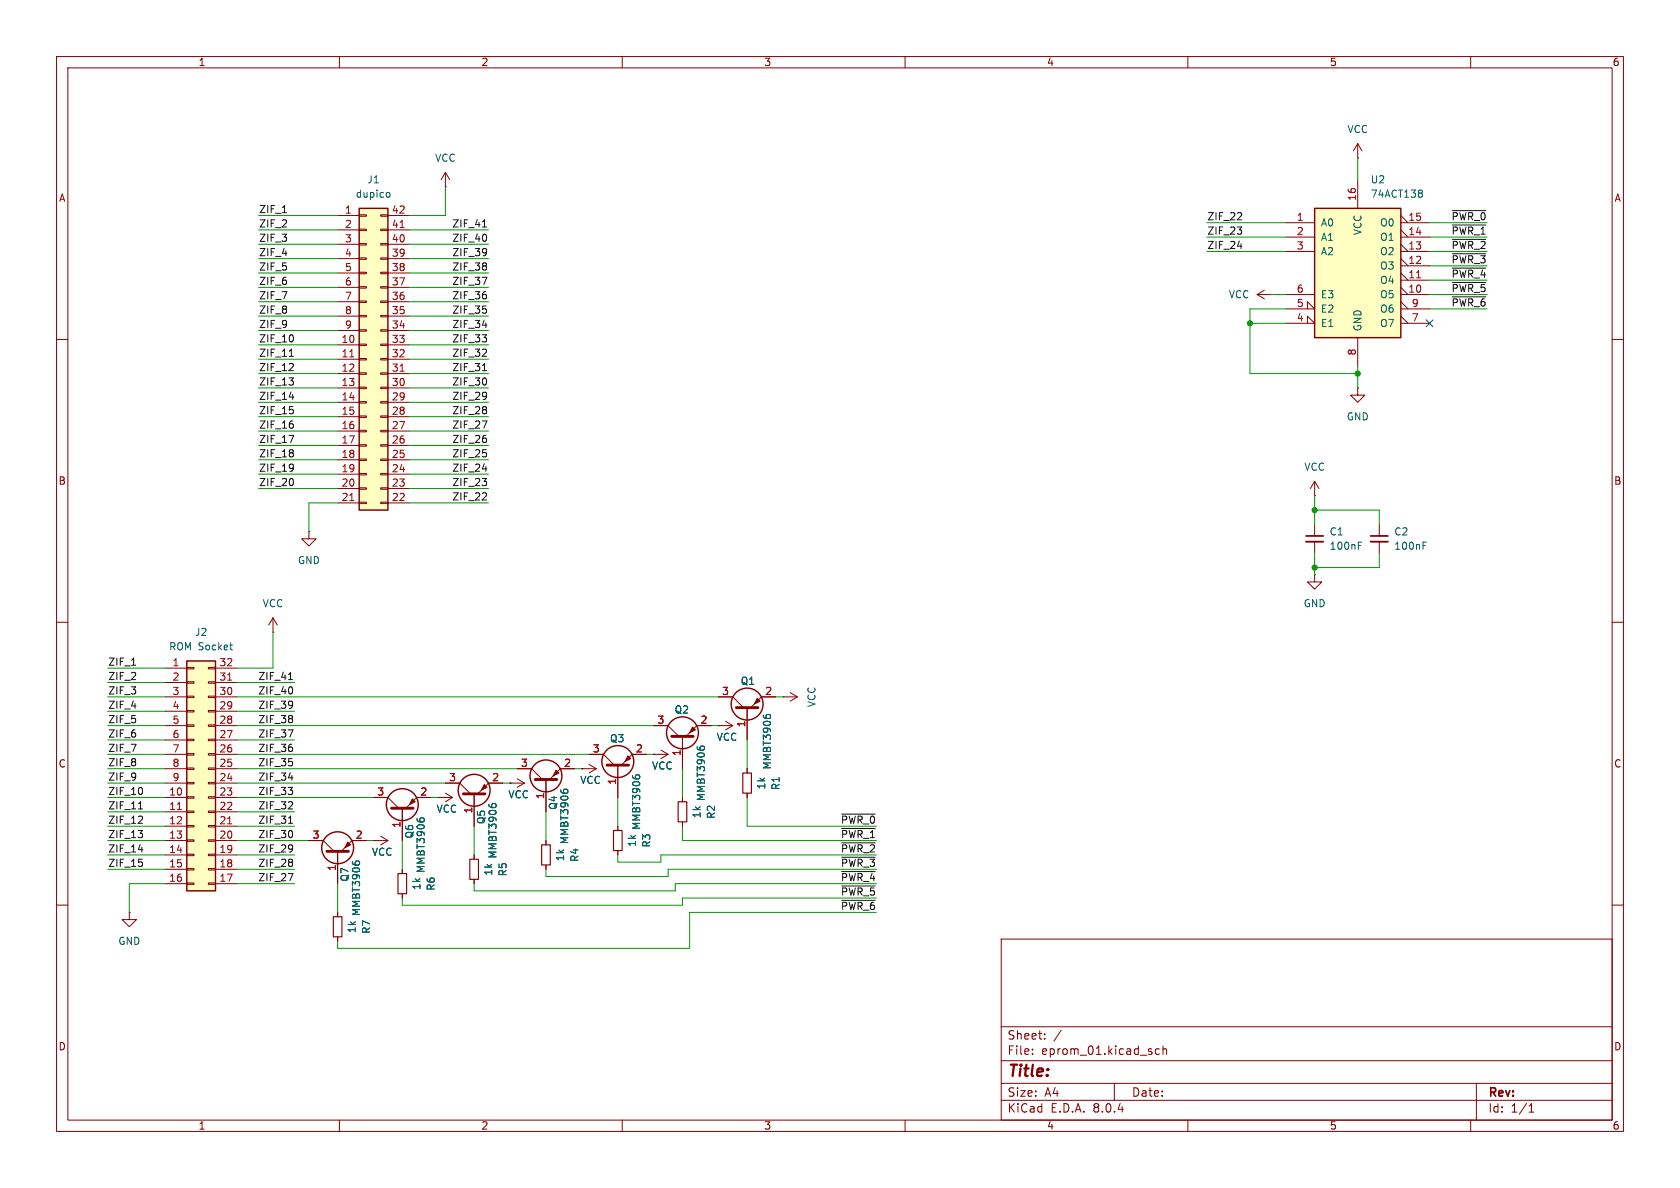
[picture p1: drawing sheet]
<svg xmlns="http://www.w3.org/2000/svg" width="297mm" height="210mm" viewBox="0 0 297 210" stroke-linecap="round" stroke-linejoin="round" font-family="sans-serif">
<g fill="none" stroke="#840000" stroke-width=".18">
<path d="M10 10h277v190h-277zM12 12h273v186h-273zM60 10v2M110 10v2M160 10v2M210 10v2M260 10v2M240 27.9h.1M240 25.4l-.7 1.3M240 25.4v2.5M240 25.4l.8 1.3M10 60h2"/>
<path d="M222.2 52.1l1.3 .7M222.2 52.1h2.6M223.5 51.3l-1.3 .8M224.8 52.1h.1M285 60h2M54.6 94v1.3h1.3l-1.3 1.2-1.3-1.2h1.3M54.6 94h.1M232.4 92.7v2M232.4 95.8v2M243.8 92.7v2M243.8 95.8v2M10 110h2"/>
<path d="M48.3 111.8h.1M48.3 109.2l-.8 1.3M48.3 109.2v2.6M48.3 109.2l.7 1.3M285 110h2M104.1 133.4h2.6l1.9 1.9M109.2 135.3v5.7M114.3 133.4h-2.5l-1.9 1.9M127 128.3h.1M127 123.2h2.5l1.9 1.9M127 128.3h2.5M128.3 127.5l1.2 .8"/>
<path d="M129.5 128.3l-1.2 .7M132.1 125.1v5.7M132.1 135.9v.8M137.2 123.2h-2.6l-1.9 1.9M138.4 123.2h.1M138.4 123.2h2.6M139.7 122.4l1.3 .8M141 123.2l-1.3 .8M10 160h2M66 148.6h.1M66 148.6h2.6M66 141h2.6l1.9 1.9"/>
<path d="M67.3 147.8l1.3 .8M68.6 148.6l-1.3 .8M71.1 142.9v5.7M71.1 153.7v.7M71.1 158v.8M76.2 141h-2.5l-1.9 1.9M132.1 140.2v.8M285 160h2M22.9 161.3v1.3h1.2l-1.2 1.2-1.3-1.2h1.3M22.9 161.3h.1M59.7 161.3v.8M59.7 165.6v.8"/>
<path d="M177 166h108v32h-108zM60 198v2M110 198v2M160 198v2M177 194.5h108M177 191.5h108M177 187.5h108M177 181.5h108M182.5 186.3v.1M182.5 185.5v.1M184.7 183.6v.1M184.7 182.8v.1"/>
<path d="M187.6 182.1l-1.3 2M197 191.5v3M205 185.5l-.5-.1-.3 .3v.4l.2 .2h.6M205.6 185.5l.2-.1 .4 .1v.9M205.6 184.9v1.5M210 198v2M260 198v2M261 191.5v6.5M270.3 196.6h.9M270.3 195.5l.4-.4v1.5"/>
</g>
<path d="M131.3 136.7h1.5v3.5h-1.5zM70.4 154.4h1.5v3.6h-1.5zM58.9 162.1h1.6v3.5h-1.6z" fill="none" stroke="#840000" stroke-width=".2"/>
<path d="M107.3 135.3h3.8M130.2 125.1h3.8M69.2 142.9h3.8" fill="none" stroke="#840000" stroke-width=".51"/>
<g fill="#840000" stroke="#840000" stroke-width=".18">
<path d="M133.9 123.4l.5 .6-1.1 .5z"/>
<path d="M111 133.6l.5 .5-1 .5z"/>
<path d="M72.9 141.2l.5 .5-1 .5z"/>
</g>
<g fill="none" stroke="#840000" stroke-width=".25">
<circle cx="109.2" cy="134.6" r="2.82"/>
<circle cx="132.1" cy="124.5" r="2.82"/>
<circle cx="71.1" cy="142.2" r="2.82"/>
</g>
<path d="M240.1 96.4h.5M240.1 95.8h.6M251.6 96.4h.4M251.6 95.8h.6M111.8 137.1v.2M112.3 137.2l.3-.2h.3l.2 .2M134.9 126.4v.3M135.4 126.5l.3-.2h.3l.2 .2M73.7 144.7v.2M74.2 144.8l.3-.2h.3l.2 .2" fill="none" stroke="#006464" stroke-width=".18"/>
<path d="M230.9 95.8h3M242.3 95.8h3.1" fill="none" stroke="#840000" stroke-width=".33"/>
<path d="M230.9 94.7h3M242.3 94.7h3.1" fill="none" stroke="#840000" stroke-width=".3"/>
<path d="M232.4 36.8h15.2v22.9h-15.2z" fill="#ffffc2"/>
<g fill="none" stroke="#840000" stroke-width=".25">
<path d="M232.4 36.8h15.2v22.9h-15.2z"/>
<circle cx="83.8" cy="139.7" r="2.82"/>
<circle cx="96.5" cy="137.2" r="2.82"/>
<circle cx="120.6" cy="129.5" r="2.82"/>
</g>
<g fill="none" stroke="#840000" stroke-width=".18">
<path d="M227.3 39.4h5.1M240 31.8v5M247.6 39.4h5.1M247.6 38.1l1.3 1.3M227.3 57.2h5.1l-1.3-1.3v1.3M227.3 54.6h5.1l-1.3-1.3v1.3M227.3 52.1h5.1M227.3 44.5h5.1M227.3 41.9h5.1M240 59.7v5.1M247.6 52.1h5.1M247.6 50.8l1.3 1.3"/>
<path d="M247.6 49.5h5.1M247.6 48.3l1.3 1.2M247.6 47h5.1M247.6 45.7l1.3 1.3M247.6 44.5h5.1M247.6 43.2l1.3 1.3M247.6 41.9h5.1M247.6 40.6l1.3 1.3M247.6 57.2h5.1M247.6 54.6h5.1M247.6 55.9l1.3 1.3M247.6 53.3l1.3 1.3"/>
<path d="M240 68.6v1.3h1.3l-1.3 1.2-1.2-1.2h1.2M240 68.6h.1M232.4 87.6h.1M232.4 85.1l-.8 1.3M232.4 85.1v2.5M232.4 85.1l.8 1.3M232.4 101.6v1.3h1.3l-1.3 1.2-1.3-1.2h1.3M232.4 101.6h.1M78.7 138.4h2.6l1.9 1.9M88.9 138.4h-2.5l-1.9 1.9M90.2 138.4h.1M90.2 138.4h2.5"/>
<path d="M91.4 137.7l1.3 .7M91.4 135.9h2.6l1.9 1.9M92.7 138.4l-1.3 .8M96.5 137.8v5.7M101.6 135.9h-2.5l-1.9 1.9M115.6 133.4h.1M115.6 133.4h2.5M115.6 128.3h2.5l1.9 1.9M116.8 132.6l1.3 .8M118.1 133.4l-1.3 .7M120.6 130.2v5.7M125.7 128.3h-2.5l-1.9 1.9"/>
<path d="M77.5 141h.1M77.5 141h2.5M78.7 140.2l1.3 .8M80 141l-1.3 .7M83.8 140.3v5.8M96.5 148.6v.8M96.5 152.9v.8M120.6 141v.7M120.6 145.3v.8"/>
</g>
<path d="M250.4 49.1h.8" fill="none" stroke="#a90000" stroke-width=".18"/>
<path d="M251.2 33.6l.3 .2-.3 .3 .3 .3v.2l-.3 .3M99.1 139.6v.3M99.6 139.7l.3-.2h.3l.2 .2M123.3 132v.2M123.7 132.1l.3-.2h.3l.2 .2M86.4 142.2v.2M86.9 142.3l.3-.3h.3l.2 .3" fill="none" stroke="#006464" stroke-width=".18"/>
<path d="M94.6 137.8h3.8M118.7 130.2h3.9M81.9 140.3h3.8" fill="none" stroke="#840000" stroke-width=".51"/>
<g fill="#840000" stroke="#840000" stroke-width=".18">
<path d="M98.3 136.1l.5 .6-1 .5z"/>
<path d="M85.6 138.7l.5 .5-1 .5z"/>
<path d="M122.4 128.5l.5 .5-1 .5z"/>
</g>
<path d="M95.8 149.4h1.5v3.5h-1.5zM119.9 141.7h1.5v3.6h-1.5z" fill="none" stroke="#840000" stroke-width=".2"/>
<path d="M63.5 36.8h5.1v53.4h-5.1z" fill="#ffffc2"/>
<g fill="none" stroke="#840000" stroke-width=".18">
<path d="M59.7 38.1h3.8M63.5 38h1.3v.2h-1.3zM67.3 38h1.3v.2h-1.3zM68.6 38.1h3.8M59.7 40.6h3.8M59.7 43.2h3.8M59.7 58.4h3.8M59.7 55.9h3.8M59.7 53.3h3.8M59.7 50.8h3.8M59.7 48.3h3.8M59.7 45.7h3.8"/>
<path d="M63.5 58.3h1.3v.2h-1.3zM63.5 55.8h1.3v.2h-1.3zM63.5 53.2h1.3v.3h-1.3zM63.5 50.7h1.3v.2h-1.3zM63.5 48.1h1.3v.3h-1.3zM63.5 45.6h1.3v.2h-1.3zM63.5 43.1h1.3v.2h-1.3zM63.5 40.5h1.3v.3h-1.3zM67.3 58.3h1.3v.2h-1.3zM67.3 55.8h1.3v.2h-1.3zM67.3 53.2h1.3v.3h-1.3zM67.3 50.7h1.3v.2h-1.3z"/>
<path d="M67.3 48.1h1.3v.3h-1.3zM67.3 45.6h1.3v.2h-1.3zM67.3 43.1h1.3v.2h-1.3zM67.3 40.5h1.3v.3h-1.3zM68.6 40.6h3.8M68.6 43.2h3.8M68.6 58.4h3.8M68.6 55.9h3.8M68.6 53.3h3.8M68.6 50.8h3.8M68.6 48.3h3.8M68.6 45.7h3.8"/>
<path d="M59.7 61h3.8M59.7 63.5h3.8M59.7 66h3.8M59.7 68.6h3.8M59.7 71.1h3.8M59.7 73.7h3.8M59.7 76.2h3.8M59.7 78.7h3.8M63.5 78.6h1.3v.3h-1.3zM63.5 76.1h1.3v.2h-1.3zM63.5 73.5h1.3v.3h-1.3zM63.5 71h1.3v.2h-1.3z"/>
<path d="M63.5 68.5h1.3v.2h-1.3zM63.5 65.9h1.3v.3h-1.3zM63.5 63.4h1.3v.2h-1.3zM63.5 60.8h1.3v.3h-1.3zM67.3 78.6h1.3v.3h-1.3zM67.3 76.1h1.3v.2h-1.3zM67.3 73.5h1.3v.3h-1.3zM67.3 71h1.3v.2h-1.3zM67.3 68.5h1.3v.2h-1.3zM67.3 65.9h1.3v.3h-1.3zM67.3 63.4h1.3v.2h-1.3zM67.3 60.8h1.3v.3h-1.3z"/>
<path d="M68.6 61h3.8M68.6 63.5h3.8M68.6 66h3.8M68.6 68.6h3.8M68.6 71.1h3.8M68.6 73.7h3.8M68.6 76.2h3.8M68.6 78.7h3.8M59.7 81.3h3.8M59.7 83.8h3.8M59.7 86.4h3.8M59.7 88.9h3.8"/>
<path d="M63.5 88.8h1.3v.2h-1.3zM63.5 86.2h1.3v.3h-1.3zM63.5 83.7h1.3v.2h-1.3zM63.5 81.2h1.3v.2h-1.3zM67.3 88.8h1.3v.2h-1.3zM67.3 86.2h1.3v.3h-1.3zM67.3 83.7h1.3v.2h-1.3zM67.3 81.2h1.3v.2h-1.3zM68.6 81.3h3.8M68.6 83.8h3.8M68.6 86.4h3.8M68.6 88.9h3.8"/>
</g>
<path d="M63.5 36.8h5.1v53.4h-5.1z" fill="none" stroke="#840000" stroke-width=".25"/>
<path d="M70.7 40.2h.8M61.8 63.1h.8M70.7 65.6h.8M61.8 88.5h.8" fill="none" stroke="#a90000" stroke-width=".18"/>
<path d="M68.5 34l.3 .1 .1 .2v.4l-.4 .2" fill="none" stroke="#006464" stroke-width=".18"/>
<path d="M33 116.8h5.1v40.7h-5.1z" fill="#ffffc2"/>
<g fill="none" stroke="#840000" stroke-width=".18">
<path d="M78.7 33h.1M78.7 30.5l-.7 1.3M78.7 30.5v2.5M78.7 30.5l.8 1.3M29.2 118.1h3.8M33 118h1.3v.2h-1.3zM36.8 118h1.3v.2h-1.3zM38.1 118.1h3.8M29.2 120.7h3.8M29.2 138.4h3.8M29.2 135.9h3.8M29.2 133.4h3.8"/>
<path d="M29.2 130.8h3.8M29.2 128.3h3.8M29.2 125.7h3.8M29.2 123.2h3.8M33 138.3h1.3v.3h-1.3zM33 135.8h1.3v.2h-1.3zM33 133.2h1.3v.3h-1.3zM33 130.7h1.3v.2h-1.3zM33 128.1h1.3v.3h-1.3zM33 125.6h1.3v.3h-1.3zM33 123.1h1.3v.2h-1.3zM33 120.5h1.3v.3h-1.3z"/>
<path d="M36.8 138.3h1.3v.3h-1.3zM36.8 135.8h1.3v.2h-1.3zM36.8 133.2h1.3v.3h-1.3zM36.8 130.7h1.3v.2h-1.3zM36.8 128.1h1.3v.3h-1.3zM36.8 125.6h1.3v.3h-1.3zM36.8 123.1h1.3v.2h-1.3zM36.8 120.5h1.3v.3h-1.3zM38.1 120.7h3.8M38.1 138.4h3.8M38.1 135.9h3.8M38.1 133.4h3.8"/>
<path d="M38.1 130.8h3.8M38.1 128.3h3.8M38.1 125.7h3.8M38.1 123.2h3.8M78.7 138.4h2.6M86.4 138.4h2.5M90.2 138.4h.1M91.4 135.9h2.6M96.5 137.8v5.7M99.1 135.9h2.5M102.9 135.9h.1M102.9 135.9h2.5"/>
<path d="M104.1 133.4h2.6M104.1 135.1l1.3 .8M105.4 135.9l-1.3 .8M109.2 135.3v5.7M111.8 133.4h2.5M115.6 133.4h.1M115.6 128.3h2.5M120.6 130.2v5.7M123.2 128.3h2.5M127 128.3h.1M127 123.2h2.5M132.1 125.1v5.7"/>
<path d="M132.1 135.9v.8M134.6 123.2h2.6M29.2 141h3.8M29.2 143.5h3.8M29.2 146.1h3.8M29.2 148.6h3.8M29.2 151.1h3.8M29.2 153.7h3.8M29.2 156.2h3.8M33 156.1h1.3v.2h-1.3zM33 153.5h1.3v.3h-1.3zM33 151h1.3v.3h-1.3z"/>
<path d="M33 148.5h1.3v.2h-1.3zM33 145.9h1.3v.3h-1.3zM33 143.4h1.3v.2h-1.3zM33 140.8h1.3v.3h-1.3zM36.8 156.1h1.3v.2h-1.3zM36.8 153.5h1.3v.3h-1.3zM36.8 151h1.3v.3h-1.3zM36.8 148.5h1.3v.2h-1.3zM36.8 145.9h1.3v.3h-1.3zM36.8 143.4h1.3v.2h-1.3zM36.8 140.8h1.3v.3h-1.3zM38.1 141h3.8"/>
<path d="M38.1 143.5h3.8M38.1 146.1h3.8M38.1 148.6h3.8M38.1 151.1h3.8M38.1 153.7h3.8M38.1 156.2h3.8M54.6 148.6h2.5l2 1.9M59.7 150.5v5.7M64.8 148.6h-2.6l-1.9 1.9M66 148.6h.1M66 141h2.6M71.1 142.9v5.7"/>
<path d="M71.1 153.7v.7M71.1 158v.8M73.7 141h2.5M77.5 141h.1M83.8 140.3v5.8M83.8 151.1v.8M83.8 155.4v.8M96.5 148.6v.8M96.5 152.9v.8M109.2 146.1v.7M109.2 150.4v.7M120.6 141v.7"/>
<path d="M120.6 145.3v.8M132.1 140.2v.8M59.7 161.3v.8M59.7 165.6v.8"/>
</g>
<g fill="none" stroke="#840000" stroke-width=".25">
<path d="M33 116.8h5.1v40.7h-5.1z"/>
<circle cx="59.7" cy="149.9" r="2.82"/>
</g>
<path d="M40.2 120.2h.8M31.4 143.1h.7M40.2 145.6h.8" fill="none" stroke="#a90000" stroke-width=".18"/>
<g fill="none" stroke="#006464" stroke-width=".18">
<path d="M40.6 114h.5M41 114.9h.1M99.1 139.6v.3M99.6 139.7l.3-.2h.3l.2 .2M111.8 137.1v.2M112.3 137.2l.3-.2h.3l.2 .2M123.3 132v.2M123.7 132.1l.3-.2h.3l.2 .2M134.9 126.4v.3M135.4 126.5l.3-.2h.3l.2 .2M62.3 152.3v.3M62.8 152.4l.2-.2h.3l.3 .2"/>
<path d="M73.7 144.7v.2M74.2 144.8l.3-.2h.3l.2 .2M86.4 142.2v.2M86.9 142.3l.3-.3h.3l.2 .3"/>
</g>
<path d="M83.1 151.9h1.5v3.5h-1.5zM108.5 146.8h1.5v3.6h-1.5z" fill="none" stroke="#840000" stroke-width=".2"/>
<path d="M57.8 150.5h3.8" fill="none" stroke="#840000" stroke-width=".51"/>
<path d="M61.5 148.8l.5 .6-1 .5z" fill="#840000" stroke="#840000" stroke-width=".18"/>
<g fill="none" stroke="#0f0f0f" stroke-width=".18">
<path d="M49.9 37.6h.8M218.7 38.9h.8M219.4 37.7v.4M256.7 37.2h6M256.7 39.8h6M85.2 49h.9l-.6 1.3M85.3 40.1h.7M85.3 57.5h.8M86 44.1v.8M86 54.7v.5M86 44.5v.1M218.8 43.5h.8"/>
<path d="M256.7 52.5h6M256.7 49.9h6M256.7 44.9h6M256.7 47.4h6M256.7 42.3h6M51.1 65.5h.8M51.1 77h.8l-.5 1.2M51.1 70.2h.8M51.1 63h.8M51.8 64.4v.4M85.2 63h.8M85.2 74.4h.9l-.6 1.3"/>
<path d="M85.3 65.5h.7M86 61.8v.5M86 69.5v.8M86 69.9v.1M85.2 88.4h.8M85.3 82.9h.8M86 80.1v.5M86 87.2v.5M23.3 117.6h.7M50.9 129h.9l-.6 1.3M51 120.1h.7M51 137.5h.8"/>
<path d="M51.7 124.1v.8M51.7 134.7v.6M51.7 124.5v.1M24.4 145.5h.8M24.5 143h.7M24.5 150.2h.8M25.1 144.4v.4M50.9 143h.8M50.9 154.4h.9l-.6 1.3M51 145.5h.7M51.7 149.5v.8M51.7 141.8v.5"/>
<path d="M51.7 149.9v.1M148.8 151.5h5.9M148.8 143.9h5.9M148.8 146.5h5.9M148.8 159.2h5.9M148.8 154.1h5.9M148.8 156.6h5.9M148.8 149h5.9"/>
</g>
<g fill="none" stroke="#009600" stroke-width=".18">
<path d="M45.7 38.1h14M78.7 33v5.1h-6.3M213.4 39.4h13.9M240 27.9v3.9M252.7 39.4h10.2M45.7 45.7h14M45.7 48.3h14M45.7 43.2h14M45.7 40.6h14M45.7 58.4h14M45.7 53.3h14M45.7 55.9h14"/>
<path d="M45.7 50.8h14M72.4 45.7h14M72.4 48.3h14M72.4 43.2h14M72.4 40.6h14M72.4 58.4h14M72.4 53.3h14M72.4 55.9h14M72.4 50.8h14M213.4 44.5h13.9M213.4 41.9h13.9M221 57.2h6.3"/>
<path d="M224.8 52.1h2.5M227.3 54.6h-6.3v11.4h19M252.7 54.6h10.2M252.7 44.5h10.2M252.7 49.5h10.2M252.7 52.1h10.2M252.7 47h10.2M252.7 41.9h10.2M45.7 66h14M45.7 68.6h14M45.7 63.5h14M45.7 73.7h14"/>
<path d="M45.7 76.2h14M45.7 78.7h14M45.7 61h14M45.7 71.1h14M72.4 66h14M72.4 68.6h14M72.4 63.5h14M72.4 73.7h14M72.4 76.2h14M72.4 78.7h14M72.4 61h14M72.4 71.1h14"/>
<path d="M240 64.8v3.8M45.7 83.8h14M45.7 81.3h14M45.7 86.4h14M59.7 88.9h-5.1v5.1M72.4 83.8h14M72.4 81.3h14M72.4 86.4h14M72.4 88.9h14M232.4 87.6v5.1M232.4 97.8v3.8M232.4 90.2h11.4v2.5"/>
<path d="M243.8 97.8v2.5h-11.4M19 118.1h10.2M48.3 111.8v6.3h-6.4M19 123.2h10.2M19 125.7h10.2M19 120.7h10.2M19 138.4h10.2M19 135.9h10.2M19 128.3h10.2M19 133.4h10.2M19 130.8h10.2M41.9 123.2h85.1"/>
<path d="M41.9 125.7h10.2M41.9 120.7h10.2M41.9 138.4h36.8M41.9 135.9h49.5M41.9 128.3h73.7M41.9 133.4h62.2M41.9 130.8h10.2M88.9 138.4h1.3M101.6 135.9h1.3M114.3 133.4h1.3M120.6 135.9v5.1M125.7 128.3h1.3"/>
<path d="M132.1 130.8v5.1M137.2 123.2h1.2M19 153.7h10.2M19 151.1h10.2M19 148.6h10.2M19 146.1h10.2M19 141h10.2M19 143.5h10.2M29.2 156.2h-6.3v5.1M41.9 153.7h10.2M41.9 156.2h10.2M41.9 151.1h10.2"/>
<path d="M41.9 148.6h12.7M41.9 146.1h10.2M41.9 141h24.1M41.9 143.5h10.2M59.7 156.2v5.1M64.8 148.6h1.2M71.1 158.8v1.2h49.5v-1.2h34.3M71.1 148.6v5.1M76.2 141h1.3M83.8 156.2v1.3h35.6v-1.3h35.5M83.8 146.1v5M96.5 153.7v1.2h21.6v-1.2h36.8"/>
<path d="M96.5 143.5v5.1M109.2 151.1v1.3h7.6v-1.3h38.1M109.2 141v5.1M120.6 146.1v2.5h34.3M132.1 141v5.1h22.8M154.9 161.3h-33v6.3h-62.2v-1.2"/>
</g>
<path d="M252.1 56.5l1.2 1.3M253.3 56.5l-1.2 1.3" fill="none" stroke="#000084" stroke-width=".18"/>
<g fill="#009600" stroke="#009600" stroke-width=".18">
<circle cx="232.4" cy="100.3" r=".46"/>
<circle cx="232.4" cy="90.2" r=".46"/>
<circle cx="221" cy="57.2" r=".46"/>
<circle cx="240" cy="66" r=".46"/>
</g>
<text font-size="2.8" fill="#840000" x="178" y="190.9">Title:</text>
<g font-size="2.1" fill="#840000">
<text x="178" y="184">Sheet:</text>
<text x="178" y="186.7">File:</text>
<text x="184.1" y="186.7">eprom_01.kicad_sch</text>
<text x="178" y="196.9">KiCad</text>
<text x="178" y="194.1">Size:</text>
<text x="184.7" y="194.1">A4</text>
<text x="185.7" y="196.9">E.D.A.</text>
<text x="193.3" y="196.9">8.0.4</text>
<text x="200" y="194.1">Date:</text>
<text x="263" y="194.3">Rev:</text>
<text x="263" y="196.9">Id:</text>
<text x="267.1" y="196.9">1/1</text>
</g>
<g font-size="1.8" fill="#840000">
<text x="35" y="11.9">1</text>
<text x="85" y="11.9">2</text>
<text x="135" y="11.9">3</text>
<text x="185" y="11.9">4</text>
<text x="235" y="11.9">5</text>
<text x="285" y="11.9">6</text>
<text x="10.3" y="35.9">A</text>
<text x="285.3" y="35.9">A</text>
<text x="10.3" y="85.9">B</text>
<text x="285.3" y="85.9">B</text>
<text x="10.3" y="135.9">C</text>
<text x="285.3" y="135.9">C</text>
<text x="10.3" y="185.9">D</text>
<text x="285.3" y="185.9">D</text>
<text x="35" y="199.9">1</text>
<text x="85" y="199.9">2</text>
<text x="135" y="199.9">3</text>
<text x="185" y="199.9">4</text>
<text x="235" y="199.9">5</text>
<text x="285" y="199.9">6</text>
</g>
<g font-size="1.8" fill="#006464">
<text x="238.1" y="23.7">VCC</text>
<text x="76.8" y="28.8">VCC</text>
<text x="62.8" y="35.2">dupico</text>
<text x="64.8" y="32.6">J1</text>
<text x="242.2" y="32.6">U2</text>
<text x="242.2" y="35.2">74ACT138</text>
<text x="233.4" y="40.2">A0</text>
<text x="240.9" y="41.7" transform="rotate(-90 240.9 41.7)">VCC</text>
<text x="243.9" y="40.2">O0</text>
<text x="233.4" y="42.8">A1</text>
<text x="233.4" y="45.3">A2</text>
<text x="243.9" y="47.9">O3</text>
<text x="243.9" y="45.3">O2</text>
<text x="243.9" y="42.8">O1</text>
<text x="217.1" y="52.9">VCC</text>
<text x="233.4" y="52.9">E3</text>
<text x="243.9" y="52.9">O5</text>
<text x="243.9" y="50.4">O4</text>
<text x="233.4" y="58">E1</text>
<text x="233.4" y="55.5">E2</text>
<text x="240.9" y="58.7" transform="rotate(-90 240.9 58.7)">GND</text>
<text x="243.9" y="58">O7</text>
<text x="243.9" y="55.5">O6</text>
<text x="238" y="74.5">GND</text>
<text x="230.5" y="83.4">VCC</text>
<text x="235" y="94.8">C1</text>
<text x="246.4" y="94.8">C2</text>
<text x="52.6" y="99.9">GND</text>
<text x="235" y="97.4">100nF</text>
<text x="246.4" y="97.4">100nF</text>
<text x="46.3" y="107.5">VCC</text>
<text x="230.4" y="107.5">GND</text>
<text x="34.4" y="112.6">J2</text>
<text x="29.8" y="115.2">ROM Socket</text>
<text x="130.9" y="121.3">Q1</text>
<text x="144.4" y="125.1" transform="rotate(-90 144.4 125.1)">VCC</text>
<text x="107.7" y="131.4">Q3</text>
<text x="119.2" y="126.3">Q2</text>
<text x="126.6" y="131.2">VCC</text>
<text x="115.2" y="136.2">VCC</text>
<text x="136.5" y="136.1" transform="rotate(-90 136.5 136.1)">MMBT3906</text>
<text x="77.1" y="143.9">VCC</text>
<text x="89.8" y="141.3">VCC</text>
<text x="98.7" y="143.2" transform="rotate(-90 98.7 143.2)">Q4</text>
<text x="102.5" y="138.8">VCC</text>
<text x="124.8" y="141.7" transform="rotate(-90 124.8 141.7)">MMBT3906</text>
<text x="135.5" y="139.7" transform="rotate(-90 135.5 139.7)">1k</text>
<text x="138" y="139.8" transform="rotate(-90 138 139.8)">R1</text>
<text x="73.3" y="148.3" transform="rotate(-90 73.3 148.3)">Q6</text>
<text x="86" y="145.8" transform="rotate(-90 86 145.8)">Q5</text>
<text x="100.7" y="149.3" transform="rotate(-90 100.7 149.3)">MMBT3906</text>
<text x="112.6" y="149.8" transform="rotate(-90 112.6 149.8)">1k</text>
<text x="113.4" y="146.8" transform="rotate(-90 113.4 146.8)">MMBT3906</text>
<text x="115.2" y="149.9" transform="rotate(-90 115.2 149.9)">R3</text>
<text x="124.1" y="144.7" transform="rotate(-90 124.1 144.7)">1k</text>
<text x="126.6" y="144.9" transform="rotate(-90 126.6 144.9)">R2</text>
<text x="61.8" y="155.9" transform="rotate(-90 61.8 155.9)">Q7</text>
<text x="65.6" y="151.5">VCC</text>
<text x="75.3" y="154.4" transform="rotate(-90 75.3 154.4)">MMBT3906</text>
<text x="87.2" y="154.9" transform="rotate(-90 87.2 154.9)">1k</text>
<text x="88" y="151.9" transform="rotate(-90 88 151.9)">MMBT3906</text>
<text x="89.8" y="155" transform="rotate(-90 89.8 155)">R5</text>
<text x="99.9" y="152.4" transform="rotate(-90 99.9 152.4)">1k</text>
<text x="102.5" y="152.5" transform="rotate(-90 102.5 152.5)">R4</text>
<text x="74.5" y="157.4" transform="rotate(-90 74.5 157.4)">1k</text>
<text x="77.1" y="157.6" transform="rotate(-90 77.1 157.6)">R6</text>
<text x="20.8" y="167.2">GND</text>
<text x="63.1" y="165.1" transform="rotate(-90 63.1 165.1)">1k</text>
<text x="63.9" y="162" transform="rotate(-90 63.9 162)">MMBT3906</text>
<text x="65.6" y="165.2" transform="rotate(-90 65.6 165.2)">R7</text>
</g>
<g font-size="1.8" fill="#a90000">
<text x="239.8" y="35.6" transform="rotate(-90 239.8 35.6)">16</text>
<text x="60.9" y="37.8">1</text>
<text x="60.9" y="40.4">2</text>
<text x="69.2" y="40.4">41</text>
<text x="69.2" y="37.8">42</text>
<text x="229.2" y="39.1">1</text>
<text x="229.2" y="41.7">2</text>
<text x="248.9" y="41.7">14</text>
<text x="248.9" y="39.1">15</text>
<text x="60.9" y="42.9">3</text>
<text x="60.9" y="45.5">4</text>
<text x="69.2" y="45.5">39</text>
<text x="69.2" y="42.9">40</text>
<text x="229.2" y="44.2">3</text>
<text x="248.9" y="46.7">12</text>
<text x="248.9" y="44.2">13</text>
<text x="60.9" y="48">5</text>
<text x="60.9" y="50.5">6</text>
<text x="60.9" y="53.1">7</text>
<text x="69.2" y="53.1">36</text>
<text x="69.2" y="50.5">37</text>
<text x="69.2" y="48">38</text>
<text x="229.2" y="51.8">6</text>
<text x="248.9" y="51.8">10</text>
<text x="248.9" y="49.3">11</text>
<text x="60.9" y="55.6">8</text>
<text x="60.9" y="58.2">9</text>
<text x="69.2" y="58.2">34</text>
<text x="69.2" y="55.6">35</text>
<text x="229.2" y="56.9">4</text>
<text x="229.2" y="54.4">5</text>
<text x="249.5" y="56.9">7</text>
<text x="249.5" y="54.4">9</text>
<text x="60.3" y="60.7">10</text>
<text x="60.3" y="63.2">11</text>
<text x="60.3" y="65.8">12</text>
<text x="69.2" y="65.8">31</text>
<text x="69.2" y="63.2">32</text>
<text x="69.2" y="60.7">33</text>
<text x="239.8" y="62.9" transform="rotate(-90 239.8 62.9)">8</text>
<text x="60.3" y="68.3">13</text>
<text x="60.3" y="70.9">14</text>
<text x="69.2" y="70.9">29</text>
<text x="69.2" y="68.3">30</text>
<text x="60.3" y="73.4">15</text>
<text x="60.3" y="75.9">16</text>
<text x="69.2" y="75.9">27</text>
<text x="69.2" y="73.4">28</text>
<text x="60.3" y="78.5">17</text>
<text x="60.3" y="81">18</text>
<text x="60.3" y="83.6">19</text>
<text x="69.2" y="83.6">24</text>
<text x="69.2" y="81">25</text>
<text x="69.2" y="78.5">26</text>
<text x="60.3" y="86.1">20</text>
<text x="60.3" y="88.6">21</text>
<text x="69.2" y="88.6">22</text>
<text x="69.2" y="86.1">23</text>
<text x="30.4" y="117.9">1</text>
<text x="38.7" y="117.9">32</text>
<text x="30.4" y="120.4">2</text>
<text x="30.4" y="122.9">3</text>
<text x="30.4" y="125.5">4</text>
<text x="38.7" y="125.5">29</text>
<text x="38.7" y="122.9">30</text>
<text x="38.7" y="120.4">31</text>
<text x="127.6" y="122.9">3</text>
<text x="135.2" y="122.9">2</text>
<text x="30.4" y="128">5</text>
<text x="30.4" y="130.6">6</text>
<text x="38.7" y="130.6">27</text>
<text x="38.7" y="128">28</text>
<text x="116.1" y="128">3</text>
<text x="123.8" y="128">2</text>
<text x="131.8" y="128.7" transform="rotate(-90 131.8 128.7)">1</text>
<text x="30.4" y="133.1">7</text>
<text x="30.4" y="135.6">8</text>
<text x="38.7" y="135.6">25</text>
<text x="38.7" y="133.1">26</text>
<text x="92" y="135.6">3</text>
<text x="99.6" y="135.6">2</text>
<text x="104.7" y="133.1">3</text>
<text x="112.3" y="133.1">2</text>
<text x="120.4" y="133.7" transform="rotate(-90 120.4 133.7)">1</text>
<text x="29.8" y="140.7">10</text>
<text x="29.8" y="143.3">11</text>
<text x="30.4" y="138.2">9</text>
<text x="38.7" y="143.3">22</text>
<text x="38.7" y="140.7">23</text>
<text x="38.7" y="138.2">24</text>
<text x="66.6" y="140.7">3</text>
<text x="74.2" y="140.7">2</text>
<text x="79.3" y="138.2">3</text>
<text x="83.6" y="143.9" transform="rotate(-90 83.6 143.9)">1</text>
<text x="86.9" y="138.2">2</text>
<text x="96.3" y="141.4" transform="rotate(-90 96.3 141.4)">1</text>
<text x="109" y="138.8" transform="rotate(-90 109 138.8)">1</text>
<text x="29.8" y="145.8">12</text>
<text x="29.8" y="148.3">13</text>
<text x="38.7" y="148.3">20</text>
<text x="38.7" y="145.8">21</text>
<text x="55.2" y="148.3">3</text>
<text x="62.8" y="148.3">2</text>
<text x="70.9" y="146.4" transform="rotate(-90 70.9 146.4)">1</text>
<text x="29.8" y="150.9">14</text>
<text x="29.8" y="153.4">15</text>
<text x="29.8" y="156">16</text>
<text x="38.7" y="156">17</text>
<text x="38.7" y="153.4">18</text>
<text x="38.7" y="150.9">19</text>
<text x="59.4" y="154.1" transform="rotate(-90 59.4 154.1)">1</text>
</g>
<g font-size="1.8" fill="#0f0f0f">
<text x="45.7" y="37.8">ZIF_1</text>
<text x="45.7" y="40.3">ZIF_2</text>
<text x="79.9" y="40.3">ZIF_41</text>
<text x="213.4" y="39">ZIF_22</text>
<text x="213.4" y="41.6">ZIF_23</text>
<text x="256.5" y="39">~{PWR_0}</text>
<text x="256.5" y="41.6">~{PWR_1}</text>
<text x="45.7" y="47.9">ZIF_5</text>
<text x="45.7" y="42.8">ZIF_3</text>
<text x="45.7" y="45.4">ZIF_4</text>
<text x="79.9" y="42.8">ZIF_40</text>
<text x="79.9" y="45.4">ZIF_39</text>
<text x="79.9" y="47.9">ZIF_38</text>
<text x="213.4" y="44.1">ZIF_24</text>
<text x="256.5" y="46.6">~{PWR_3}</text>
<text x="256.5" y="44.1">~{PWR_2}</text>
<text x="45.7" y="53">ZIF_7</text>
<text x="45.7" y="50.5">ZIF_6</text>
<text x="79.9" y="53">ZIF_36</text>
<text x="79.9" y="50.5">ZIF_37</text>
<text x="256.5" y="51.7">~{PWR_5}</text>
<text x="256.5" y="49.2">~{PWR_4}</text>
<text x="45.7" y="58.1">ZIF_9</text>
<text x="45.7" y="55.5">ZIF_8</text>
<text x="79.9" y="58.1">ZIF_34</text>
<text x="79.9" y="55.5">ZIF_35</text>
<text x="256.5" y="54.3">~{PWR_6}</text>
<text x="45.7" y="65.7">ZIF_12</text>
<text x="45.7" y="63.2">ZIF_11</text>
<text x="45.7" y="60.6">ZIF_10</text>
<text x="79.9" y="60.6">ZIF_33</text>
<text x="79.9" y="63.2">ZIF_32</text>
<text x="79.9" y="65.7">ZIF_31</text>
<text x="45.7" y="68.2">ZIF_13</text>
<text x="45.7" y="70.8">ZIF_14</text>
<text x="79.9" y="68.2">ZIF_30</text>
<text x="79.9" y="70.8">ZIF_29</text>
<text x="45.7" y="73.3">ZIF_15</text>
<text x="45.7" y="75.9">ZIF_16</text>
<text x="79.9" y="75.9">ZIF_27</text>
<text x="79.9" y="73.3">ZIF_28</text>
<text x="45.7" y="80.9">ZIF_18</text>
<text x="45.7" y="78.4">ZIF_17</text>
<text x="45.7" y="83.5">ZIF_19</text>
<text x="79.9" y="83.5">ZIF_24</text>
<text x="79.9" y="78.4">ZIF_26</text>
<text x="79.9" y="80.9">ZIF_25</text>
<text x="45.7" y="86">ZIF_20</text>
<text x="79.9" y="86">ZIF_23</text>
<text x="79.9" y="88.6">ZIF_22</text>
<text x="19" y="117.8">ZIF_1</text>
<text x="19" y="122.8">ZIF_3</text>
<text x="19" y="125.4">ZIF_4</text>
<text x="19" y="120.3">ZIF_2</text>
<text x="45.6" y="125.4">ZIF_39</text>
<text x="45.6" y="120.3">ZIF_41</text>
<text x="45.6" y="122.8">ZIF_40</text>
<text x="19" y="127.9">ZIF_5</text>
<text x="19" y="130.5">ZIF_6</text>
<text x="45.6" y="127.9">ZIF_38</text>
<text x="45.6" y="130.5">ZIF_37</text>
<text x="19" y="135.5">ZIF_8</text>
<text x="19" y="133">ZIF_7</text>
<text x="45.6" y="133">ZIF_36</text>
<text x="45.6" y="135.5">ZIF_35</text>
<text x="19" y="140.6">ZIF_10</text>
<text x="19" y="138.1">ZIF_9</text>
<text x="19" y="143.2">ZIF_11</text>
<text x="45.6" y="143.2">ZIF_32</text>
<text x="45.6" y="140.6">ZIF_33</text>
<text x="45.6" y="138.1">ZIF_34</text>
<text x="19" y="145.7">ZIF_12</text>
<text x="19" y="148.2">ZIF_13</text>
<text x="45.6" y="145.7">ZIF_31</text>
<text x="45.6" y="148.2">ZIF_30</text>
<text x="148.6" y="145.7">~{PWR_0}</text>
<text x="148.6" y="148.2">~{PWR_1}</text>
<text x="19" y="153.3">ZIF_15</text>
<text x="19" y="150.8">ZIF_14</text>
<text x="45.6" y="150.8">ZIF_29</text>
<text x="45.6" y="153.3">ZIF_28</text>
<text x="45.6" y="155.9">ZIF_27</text>
<text x="148.6" y="153.3">~{PWR_3}</text>
<text x="148.6" y="155.9">~{PWR_4}</text>
<text x="148.6" y="150.8">~{PWR_2}</text>
<text x="148.6" y="160.9">~{PWR_6}</text>
<text x="148.6" y="158.4">~{PWR_5}</text>
</g>
</svg>
